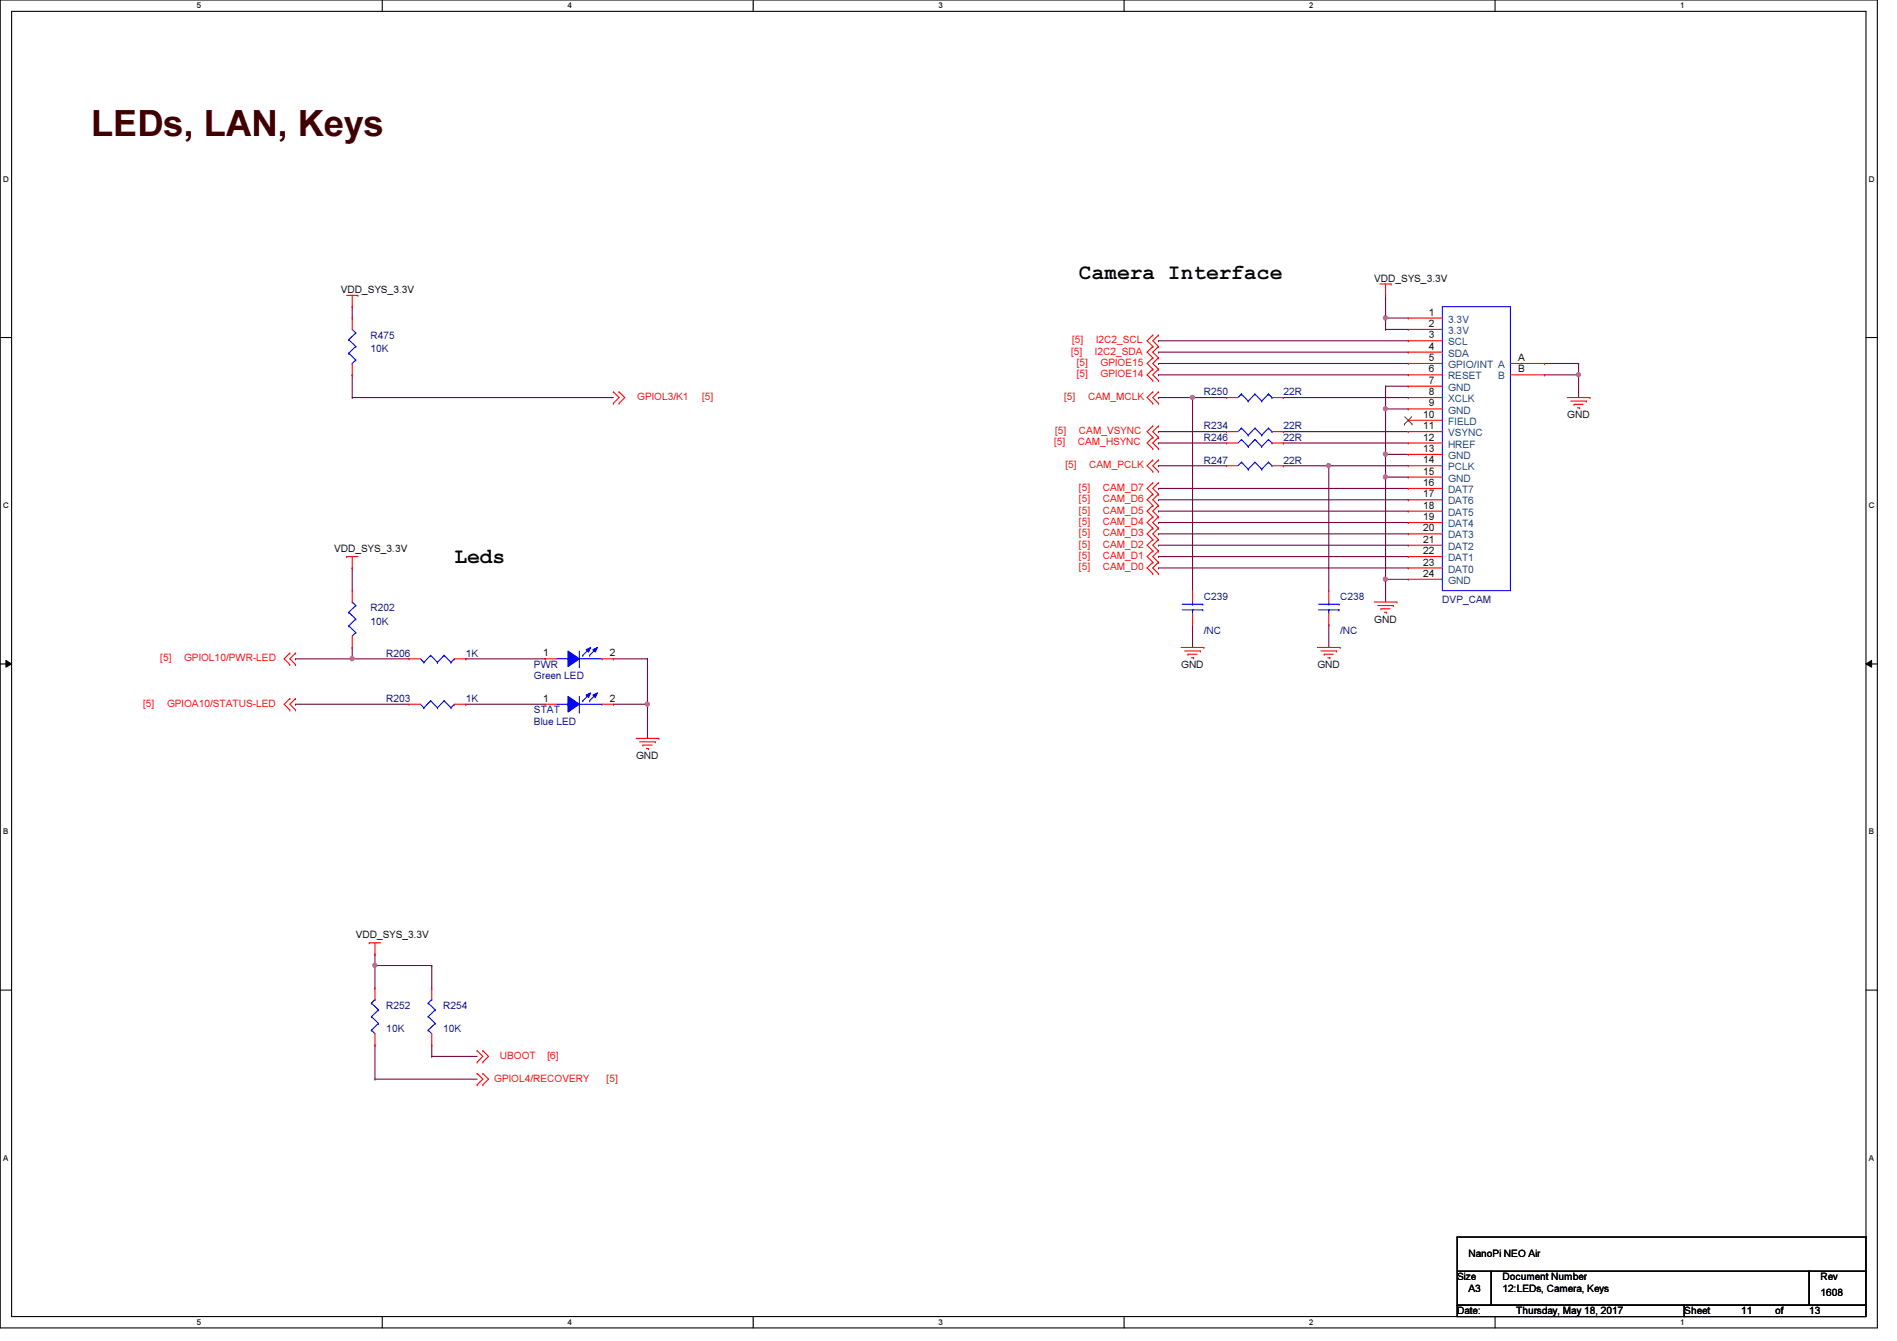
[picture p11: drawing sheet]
<svg xmlns="http://www.w3.org/2000/svg" width="297mm" height="210mm" viewBox="0 0 297 210" stroke-linecap="round" stroke-linejoin="round" font-family="sans-serif">
<path d="M0 0h294v207.9h-294zM1.8 1.8h290.4v204.3h-290.4z" fill="none" stroke="#000" stroke-width=".17"/>
<g fill="#fff">
<path d="M30.8 .2h.7v1.4h-.7z"/>
<path d="M30.8 206.2h.7v1.4h-.7z"/>
</g>
<path d="M59.9 0v1.8M59.9 206.1v1.8" fill="none" stroke="#000" stroke-width=".17"/>
<g fill="#fff">
<path d="M88.9 .2h.6v1.4h-.6z"/>
<path d="M88.9 206.2h.6v1.4h-.6z"/>
</g>
<path d="M117.9 0v1.8M117.9 206.1v1.8" fill="none" stroke="#000" stroke-width=".17"/>
<g fill="#fff">
<path d="M146.9 .2h.7v1.4h-.7z"/>
<path d="M146.9 206.2h.7v1.4h-.7z"/>
</g>
<path d="M176 0v1.8M176 206.1v1.8" fill="none" stroke="#000" stroke-width=".17"/>
<g fill="#fff">
<path d="M205 .2h.7v1.4h-.7z"/>
<path d="M205 206.2h.7v1.4h-.7z"/>
</g>
<path d="M234.1 0v1.8M234.1 206.1v1.8" fill="none" stroke="#000" stroke-width=".17"/>
<g fill="#fff">
<path d="M263.1 .2h.7v1.4h-.7z"/>
<path d="M263.1 206.2h.7v1.4h-.7z"/>
<path d="M.5 27.3h.9v1.4h-.9z"/>
<path d="M292.6 27.3h.9v1.4h-.9z"/>
<path d="M.5 78.4h.9v1.4h-.9z"/>
<path d="M292.6 78.4h.9v1.4h-.9z"/>
</g>
<path d="M0 52.8h1.8M292.2 52.8h1.8" fill="none" stroke="#000" stroke-width=".17"/>
<g fill="#fff">
<path d="M.5 129.5h.8v1.4h-.8z"/>
<path d="M292.6 129.5h.9v1.4h-.9z"/>
</g>
<path d="M0 103.9h1.8M292.2 103.9h1.8" fill="none" stroke="#000" stroke-width=".17"/>
<path d="M.9 103.4l.9 .5-.9 .5zM292.2 103.9l.9-.5v1z" fill="#000"/>
<path d="M.9 103.4l.9 .5-.9 .5zM292.2 103.9l.9-.5v1z" fill="none" stroke="#000" stroke-width=".16"/>
<g fill="#fff">
<path d="M.5 180.5h.8v1.4h-.8z"/>
<path d="M292.6 180.5h.9v1.4h-.9z"/>
</g>
<path d="M0 155h1.8M292.2 155h1.8" fill="none" stroke="#000" stroke-width=".17"/>
<g fill="none" stroke="#800040" stroke-width=".17">
<path d="M55.2 58.7h.1M55.2 48h.1M55.2 48v1.8M55.2 58.7v3.5M55.2 103.1h.1M55.2 103.1h8.8M72.9 110.2h.1M72.9 103.1h.1M72.9 110.2h12.5M72.9 103.1h12.5M96.1 103.1h.1M96.1 110.2h.1"/>
<path d="M96.1 110.2h5.3M96.1 103.1h5.3M101.4 110.2h.1M101.4 110.2v5.4"/>
</g>
<circle cx="55.1" cy="103.1" r=".32" fill="#f0f"/>
<circle cx="55.1" cy="103.1" r=".32" fill="none" stroke="#f0f" stroke-width=".17"/>
<path d="M46.3 110.2h.1M46.3 110.2h17.7M101.4 103.1h.1M101.4 103.1v7.1" fill="none" stroke="#800040" stroke-width=".17"/>
<circle cx="101.4" cy="110.2" r=".32" fill="#f0f"/>
<circle cx="101.4" cy="110.2" r=".32" fill="none" stroke="#f0f" stroke-width=".17"/>
<g fill="none" stroke="#800040" stroke-width=".17">
<path d="M58.7 151.1h.1M58.7 149.4h.1M58.7 149.4v5.3M58.7 151.1h8.9M67.6 151.1h.1M67.6 151.1v3.6M58.7 163.6h.1M58.7 168.9h.1M58.7 163.6v5.3M58.7 168.9h16M67.6 163.6h.1M67.6 165.4h.1"/>
<path d="M67.6 163.6v1.8M67.6 165.4h7.1"/>
</g>
<circle cx="58.7" cy="151.1" r=".32" fill="#f0f"/>
<circle cx="58.7" cy="151.1" r=".32" fill="none" stroke="#f0f" stroke-width=".17"/>
<g fill="none" stroke="#800040" stroke-width=".17">
<path d="M55.2 62.2h.1M55.2 62.2h40.9M201 72.9h.1M201 72.9h7.1M208.1 72.9h.1M208.1 72.9v19.6M55.2 88.9h.1M55.2 88.9v3.6M208.1 97.8h.1M208.1 97.8v3.5M46.3 103.1h.1M55.2 101.3h.1"/>
<path d="M55.2 101.3v1.8h-8.9"/>
</g>
<circle cx="208" cy="72.9" r=".32" fill="#f0f"/>
<circle cx="208" cy="72.9" r=".32" fill="none" stroke="#f0f" stroke-width=".17"/>
<g fill="none" stroke="#800040" stroke-width=".17">
<path d="M181.4 56.9h.1M181.4 56.9h39.1M241.8 58.7h.1M241.8 58.7h5.4M181.4 78.2h.1M181.4 78.2h39.1M217 71.1h.1M217 71.1h3.5M181.4 81.8h.1M181.4 80h.1M181.4 88.9h.1M181.4 87.1h.1"/>
<path d="M181.4 81.8h39.1M181.4 80h39.1M181.4 88.9h39.1M181.4 87.1h39.1"/>
</g>
<circle cx="247.2" cy="58.6" r=".32" fill="#f0f"/>
<circle cx="247.2" cy="58.6" r=".32" fill="none" stroke="#f0f" stroke-width=".17"/>
<g fill="none" stroke="#800040" stroke-width=".17">
<path d="M181.4 58.7h.1M181.4 58.7h39.1M181.4 76.5h.1M181.4 76.5h39.1M201 69.3h.1M201 67.6h.1M201 69.3h19.5M201 67.6h19.5M208.1 72.9h.1M208.1 72.9h12.4M217 60.5h.1M217 60.5v3.5"/>
<path d="M181.4 85.3h.1M181.4 83.6h.1M181.4 85.3h39.1M181.4 83.6h39.1"/>
</g>
<circle cx="216.9" cy="64" r=".32" fill="#f0f"/>
<circle cx="216.9" cy="64" r=".32" fill="none" stroke="#f0f" stroke-width=".17"/>
<path d="M181.4 55.1h.1M181.4 55.1h39.1M217 49.8h.1M217 49.8h3.5M241.8 56.9h.1M241.8 56.9h5.4M247.2 58.7h.1M247.2 56.9h.1M247.2 56.9v5.3M217 74.7h.1M217 74.7v16" fill="none" stroke="#800040" stroke-width=".17"/>
<circle cx="216.9" cy="90.7" r=".32" fill="#f0f"/>
<circle cx="216.9" cy="90.7" r=".32" fill="none" stroke="#f0f" stroke-width=".17"/>
<path d="M217 60.5h.1M217 71.1h.1M217 60.5h3.5M217 71.1v3.6" fill="none" stroke="#800040" stroke-width=".17"/>
<circle cx="216.9" cy="74.6" r=".32" fill="#f0f"/>
<circle cx="216.9" cy="74.6" r=".32" fill="none" stroke="#f0f" stroke-width=".17"/>
<circle cx="216.9" cy="71.1" r=".32" fill="#f0f"/>
<circle cx="216.9" cy="71.1" r=".32" fill="none" stroke="#f0f" stroke-width=".17"/>
<path d="M217 51.6h.1M217 49.8h.1M217 49.8v1.8M217 51.6h3.5M217 64h.1M217 74.7h.1M217 64h3.5M217 74.7h3.5M217 90.7h.1M217 90.7v3.5M217 90.7h3.5" fill="none" stroke="#800040" stroke-width=".17"/>
<circle cx="216.9" cy="49.8" r=".32" fill="#f0f"/>
<circle cx="216.9" cy="49.8" r=".32" fill="none" stroke="#f0f" stroke-width=".17"/>
<g fill="none" stroke="#800040" stroke-width=".17">
<path d="M181.4 53.3h.1M181.4 53.3h39.1M181.4 67.6h.1M181.4 72.9h.1M181.4 69.3h.1M181.4 67.6h10.7M181.4 72.9h10.7M181.4 69.3h10.7M186.7 62.2h.1M186.7 62.2h5.4M186.7 62.2v30.3M201 62.2h.1"/>
<path d="M201 62.2h19.5M217 64h.1M217 64v7.1"/>
</g>
<circle cx="186.7" cy="62.2" r=".32" fill="#f0f"/>
<circle cx="186.7" cy="62.2" r=".32" fill="none" stroke="#f0f" stroke-width=".17"/>
<path d="M217 46.2h.1M217 46.2v3.6M181.4 62.2h.1M181.4 62.2h5.3M186.7 97.8h.1M186.7 97.8v3.5" fill="none" stroke="#800040" stroke-width=".17"/>
<g fill="none" stroke="#f00" stroke-width=".17">
<path d="M54.3 46.2h1.7M55.2 48h.1M55.2 46.2v1.8M56 46.2h.1M180.5 57.8h.1M180.5 56h.1M180.5 59.6h.1M180.5 54.2h.1M180.5 52.5h.1M180.5 56l-.9 .9 .9 .9M180.5 57.8l-.9 .9 .9 .9M180.5 54.2l-.9 .9 .9 .9"/>
<path d="M180.5 52.5l-.9 .8 .9 .9M181.4 57.8h.1M181.4 56h.1M181.4 59.6h.1M181.4 54.2h.1M181.4 52.5h.1M181.4 56l-.9 .9 .9 .9M181.4 57.8l-.9 .9 .9 .9M181.4 54.2l-.9 .9 .9 .9M181.4 52.5l-.9 .8 .9 .9M216.1 44.4h1.7M217 46.2h.1"/>
<path d="M217 44.4v1.8M217.8 44.4h.1M220.5 49.8h.1M220.5 51.6h.1M220.5 53.3h.1M220.5 55.1h.1M220.5 56.9h.1M220.5 58.7h.1M220.5 49.8h5.3M220.5 51.6h5.3M220.5 53.3h5.3M220.5 55.1h5.3"/>
<path d="M220.5 56.9h5.3M220.5 58.7h5.3M236.5 56.9h5.3M236.5 58.7h5.3M241.8 56.9h.1M241.8 58.7h.1M96.1 61.3h.1M96.1 63.1h.1M96.1 61.3l.8 .9-.8 .9M96.9 61.3h.1M96.9 63.1h.1M96.9 61.3l.9 .9-.9 .9"/>
<path d="M180.5 70.2h.1M180.5 68.5h.1M180.5 63.1h.1M180.5 61.3h.1M180.5 73.8h.1M180.5 72h.1M180.5 66.7h.1M180.5 77.3h.1M180.5 75.6h.1M180.5 79.1h.1M180.5 68.5l-.9 .8 .9 .9M180.5 61.3l-.9 .9 .9 .9"/>
<path d="M180.5 72l-.9 .9 .9 .9M180.5 66.7l-.9 .9 .9 .9M180.5 75.6l-.9 .9 .9 .8M180.5 77.3l-.9 .9 .9 .9M180.5 79.1l-.9 .9 .9 .9M181.4 70.2h.1M181.4 68.5h.1M181.4 63.1h.1M181.4 61.3h.1M181.4 73.8h.1M181.4 72h.1M181.4 66.7h.1"/>
<path d="M181.4 77.3h.1M181.4 75.6h.1M181.4 79.1h.1M181.4 68.5l-.9 .8 .9 .9M181.4 61.3l-.9 .9 .9 .9M181.4 72l-.9 .9 .9 .9M181.4 66.7l-.9 .9 .9 .9M181.4 75.6l-.9 .9 .9 .8M181.4 77.3l-.9 .9 .9 .9M181.4 79.1l-.9 .9 .9 .9M192.1 69.3h.1M192.1 69.3h1.7"/>
<path d="M199.2 69.3h1.8M201 69.3h.1M220.5 60.5h.1M220.5 62.2h.1M220.5 64h.1M220.5 65.8h.1M220.5 67.6h.1M220.5 69.3h.1M220.5 71.1h.1M220.5 72.9h.1M220.5 74.7h.1M220.5 76.5h.1"/>
<path d="M220.5 78.2h.1M220.5 62.2h5.3M220.5 60.5h5.3M220.5 64h5.3M220.5 65.8h5.3M220.5 67.6h5.3M220.5 69.3h5.3M220.5 71.1h5.3M220.5 72.9h5.3M220.5 74.7h5.3M220.5 76.5h5.3M220.5 78.2h5.3"/>
<path d="M245.4 62.2h3.6M246 62.8h2.4M246.5 63.3h.1M246.5 63.3h1.4M247 63.8h.4M247.4 63.8h.1M248.4 62.8h.1M249 62.2h.1M54.3 87.1h.1M54.3 87.1h1.7M55.2 88.9h.1M55.2 87.1v1.8"/>
<path d="M180.5 88h.1M180.5 86.2h.1M180.5 89.8h.1M180.5 82.7h.1M180.5 80.9h.1M180.5 84.5h.1M180.5 86.2l-.9 .9 .9 .9M180.5 88l-.9 .9 .9 .9M180.5 80.9l-.9 .9 .9 .9M180.5 82.7l-.9 .9 .9 .9M180.5 84.5l-.9 .8 .9 .9M181.4 88h.1"/>
<path d="M181.4 86.2h.1M181.4 89.8h.1M181.4 82.7h.1M181.4 80.9h.1M181.4 84.5h.1M181.4 86.2l-.9 .9 .9 .9M181.4 88l-.9 .9 .9 .9M181.4 80.9l-.9 .9 .9 .9M181.4 82.7l-.9 .9 .9 .9M181.4 84.5l-.9 .8 .9 .9M186.7 92.5h.1M186.7 97.8h.1"/>
<path d="M186.7 92.5v1.7M186.7 96v1.8M215.2 94.2h3.5M215.7 94.8h2.5M216.2 95.3h.1M216.2 95.3h1.5M216.8 95.8h.3M217.1 95.8h.1M218.2 94.8h.1M218.7 94.2h.1M220.5 80h.1M220.5 81.8h.1"/>
<path d="M220.5 83.6h.1M220.5 85.3h.1M220.5 87.1h.1M220.5 88.9h.1M220.5 90.7h.1M220.5 87.1h5.3M220.5 80h5.3M220.5 81.8h5.3M220.5 83.6h5.3M220.5 85.3h5.3M220.5 88.9h5.3M220.5 90.7h5.3"/>
<path d="M45.4 104h.1M45.4 102.2h.1M45.4 111.1h.1M45.4 109.3h.1M45.4 102.2l-.9 .9 .9 .9M45.4 109.3l-.9 .9 .9 .9M46.3 104h.1M46.3 102.2h.1M46.3 111.1h.1M46.3 109.3h.1M46.3 102.2l-.9 .9 .9 .9M46.3 109.3l-.9 .9 .9 .9"/>
<path d="M64 103.1h.1M64 110.2h.1M64 103.1h1.8M64 110.2h1.8M71.2 103.1h1.7M71.2 110.2h1.7M72.9 103.1h.1M72.9 110.2h.1M99.6 115.6h3.6M100.2 116.1h2.4M100.7 116.6h.1M100.7 116.6h1.4"/>
<path d="M101.2 117.2h.4M101.6 117.2h.1M102.6 116.1h.1M103.2 115.6h.1M185 101.3h3.5M185.5 101.9h2.5M186 102.4h.1M186 102.4h1.4M186.6 103h.3M186.9 103h.1M188 101.9h.1M188.5 101.3h.1"/>
<path d="M206.3 101.3h3.5M206.8 101.9h2.5M207.3 102.4h.1M207.3 102.4h1.5M207.9 103h.3M208.2 103h.1M209.3 101.9h.1M209.8 101.3h.1M57.8 147.6h.1M57.8 147.6h1.8M58.7 149.4h.1M58.7 154.7h.1"/>
<path d="M58.7 147.6v1.8M58.7 154.7v1.8M58.7 163.6h.1M58.7 161.8v1.8M74.7 169.8h.1M74.7 168h.1M74.7 166.2h.1M74.7 164.5h.1M74.7 168l.9 .9-.9 .9M74.7 164.5l.9 .9-.9 .8M75.6 169.8h.1M75.6 168h.1"/>
<path d="M75.6 166.2h.1M75.6 164.5h.1M75.6 168l.9 .9-.9 .9M75.6 164.5l.9 .9-.9 .8"/>
</g>
<path d="M228.2 199h5.3v5.3h-5.3zM228.2 193.6h.1M228.2 193.6v5.4M228.2 193.6h64M233.5 199h49.8v5.3h-49.8zM283.3 199h8.9v5.3h-8.9zM292.2 193.6h.1M292.2 199h.1M292.2 193.6v5.4M228.2 204.3h35.5v1.8h-35.5zM263.7 204.3h28.5v1.8h-28.5z" fill="none" stroke="#000" stroke-width=".17"/>
<g fill="none" stroke="#00f" stroke-width=".17">
<path d="M225.8 48h10.7v44.5h-10.7zM194.4 68.8h.1M194.4 68.8l-.6 .5M194.4 68.8l1 1.1M195.4 69.9h.1M196.5 68.8h.1M196.5 68.8l-1.1 1.1M196.5 68.8l1.1 1.1M197.6 69.9h.1M198.6 68.8h.1M198.6 68.8l-1 1.1M198.6 68.8l.6 .5"/>
<path d="M199.2 69.3h.1M185.1 95.5h3.2M185.1 94.6h3.2M186.7 94.6h.1M186.7 95.5h.1M186.7 94.2v.4M186.7 95.5v.5M188.3 95.5h.1M188.3 94.6h.1M65.8 103.1l.6 .6M65.8 110.2l.6 .6M66.4 103.7h.1"/>
<path d="M66.4 110.8h.1M67.4 102.6h.1M67.4 109.7h.1M67.4 102.6l-1 1.1M67.4 102.6l1.1 1.1M67.4 109.7l-1 1.1M67.4 109.7l1.1 1.1M68.5 103.7h.1M68.5 110.8h.1M69.6 102.6h.1M69.6 109.7h.1M69.6 102.6l-1.1 1.1"/>
<path d="M69.6 102.6l1 1.1M69.6 109.7l-1.1 1.1M69.6 109.7l1 1.1M70.6 103.7h.1M70.6 110.8h.1M71.2 103.1h.1M71.2 110.2h.1M71.2 103.1l-.6 .6M71.2 110.2l-.6 .6M87.2 110.2h1.7M88.9 110.2h.1M90.7 111.5h.1"/>
<path d="M90.7 109v2.5M90.7 110.2h3.6M94.3 110.2h.1M58.2 159.1h.1M58.2 157h.1M58.2 159.1l1.1 1.1M58.2 157l1.1 1.1M58.7 156.5h.1M58.7 156.5l-.5 .5M59.3 158.1h.1M59.3 158.1l-1.1 1M58.2 161.2h.1"/>
<path d="M58.2 161.2l.5 .6M59.3 160.2h.1M59.3 160.2l-1.1 1"/>
</g>
<path d="M219.9 66.4h.1M220 65.2l1.1 1.2M221.1 65.2l-1.2 1.2M221.1 66.4h.1" fill="none" stroke="#804000" stroke-width=".16"/>
<path d="M88.9 109l1.8 1.2-1.8 1.3z" fill-rule="evenodd" fill="#00f"/>
<path d="M88.9 109l1.8 1.2-1.8 1.3z" fill="none" stroke="#00f" stroke-width=".17"/>
<path d="M92.8 108.8l.8-.3-.4 .7z" fill-rule="evenodd" fill="#00f"/>
<path d="M92.8 108.8l.8-.3-.4 .7z" fill="none" stroke="#00f" stroke-width=".17"/>
<path d="M91.8 108.8l.7-.3-.3 .7z" fill-rule="evenodd" fill="#00f"/>
<g fill="none" stroke="#00f" stroke-width=".17">
<path d="M54.6 53.2h.1M54.6 55.3h.1M54.6 53.2l1.1 1M54.6 55.3l1.1 1M55.2 56.9h.1M55.2 51.6l.5 .5M55.7 52.1h.1M55.7 54.2h.1M55.7 56.3h.1M55.7 52.1l-1.1 1.1M55.7 54.2l-1.1 1.1M55.7 56.3l-.5 .6"/>
<path d="M194.4 61.7h.1M194.4 72.3h.1M194.4 61.7l-.6 .5M194.4 61.7l1 1.1M194.4 72.3l-.6 .6M194.4 72.3l1 1.1M195.4 62.8h.1M195.4 73.4h.1M196.5 61.7h.1M196.5 72.3h.1M196.5 61.7l-1.1 1.1M196.5 61.7l1.1 1.1"/>
<path d="M196.5 72.3l-1.1 1.1M196.5 72.3l1.1 1.1M197.6 62.8h.1M197.6 73.4h.1M198.6 61.7h.1M198.6 72.3h.1M198.6 61.7l-1 1.1M198.6 61.7l.6 .5M198.6 72.3l-1 1.1M198.6 72.3l.6 .6M199.2 62.2h.1M199.2 72.9h.1"/>
<path d="M54.6 98h.1M54.6 95.8h.1M54.6 98l1.1 1M54.6 95.8l1.1 1.1M55.2 94.2h.1M55.2 94.2l.5 .6M55.7 99h.1M55.7 96.9h.1M55.7 94.8h.1M55.7 99l-.5 .6M55.7 96.9l-1.1 1.1M55.7 94.8l-1.1 1"/>
<path d="M206.5 95.5h3.2M206.5 94.6h3.2M208.1 94.6h.1M208.1 95.5h.1M208.1 94.2v.4M208.1 95.5v.5M209.7 95.5h.1M209.7 94.6h.1M87.2 103.1h1.7M88.9 103.1h.1M90.7 104.4h.1M90.7 101.9v2.5"/>
<path d="M90.7 103.1h3.6M91.3 109.7h.1M91.8 108.8l.7-.3-.3 .7zM92.3 109.7h.1M92.3 108.6l-1 1.1M93.4 108.6l-1.1 1.1M94.3 103.1h.1M67.1 159.1h.1M67.1 157h.1M67.1 159.1l1.1 1.1M67.1 157l1.1 1.1M67.6 156.5h.1"/>
<path d="M67.6 156.5l-.5 .5M68.2 158.1h.1M68.2 158.1l-1.1 1M67.1 161.2h.1M67.1 161.2l.5 .6M68.2 160.2h.1M68.2 160.2l-1.1 1"/>
</g>
<g fill="none" stroke="#f00" stroke-width=".17">
<path d="M55.2 49.8h.1M55.2 58.7h.1M55.2 49.8v1.8M55.2 56.9v1.8M192.1 62.2h.1M192.1 72.9h.1M192.1 62.2h1.7M192.1 72.9h1.7M199.2 62.2h1.8M199.2 72.9h1.8M201 62.2h.1M201 72.9h.1"/>
<path d="M55.2 92.5h.1M55.2 92.5v1.7M55.2 99.6v1.7M208.1 92.5h.1M208.1 97.8h.1M208.1 92.5v1.7M208.1 96v1.8M55.2 101.3h.1M85.4 110.2h.1M85.4 110.2h1.8M94.3 110.2h1.8M96.1 110.2h.1"/>
<path d="M67.6 154.7h.1M67.6 154.7v1.8M67.6 163.6h.1M67.6 161.8v1.8"/>
</g>
<path d="M88.9 101.9l1.8 1.2-1.8 1.3z" fill-rule="evenodd" fill="#00f"/>
<path d="M88.9 101.9l1.8 1.2-1.8 1.3z" fill="none" stroke="#00f" stroke-width=".17"/>
<path d="M92.8 101.7l.8-.4-.4 .8z" fill-rule="evenodd" fill="#00f"/>
<path d="M92.8 101.7l.8-.4-.4 .8z" fill="none" stroke="#00f" stroke-width=".17"/>
<path d="M91.8 101.7l.7-.4-.3 .8z" fill-rule="evenodd" fill="#00f"/>
<g fill="none" stroke="#00f" stroke-width=".17">
<path d="M194.4 67h.1M194.4 67l-.6 .6M194.4 67l1 1.1M195.4 68.1h.1M196.5 67h.1M196.5 67l-1.1 1.1M196.5 67l1.1 1.1M197.6 68.1h.1M198.6 67h.1M198.6 67l-1 1.1M198.6 67l.6 .6M199.2 67.6h.1"/>
<path d="M91.3 102.6h.1M91.8 101.7l.7-.4-.3 .8zM92.3 102.6h.1M92.3 101.5l-1 1.1M93.4 101.5l-1.1 1.1"/>
</g>
<path d="M192.1 67.6h.1M192.1 67.6h1.7M199.2 67.6h1.8M201 67.6h.1M85.4 103.1h.1M85.4 103.1h1.8M94.3 103.1h1.8M96.1 103.1h.1" fill="none" stroke="#f00" stroke-width=".17"/>
<circle cx="55.1" cy="103.1" r=".32" fill="#f0f"/>
<circle cx="55.1" cy="103.1" r=".32" fill="none" stroke="#f0f" stroke-width=".17"/>
<circle cx="101.4" cy="110.2" r=".32" fill="#f0f"/>
<circle cx="101.4" cy="110.2" r=".32" fill="none" stroke="#f0f" stroke-width=".17"/>
<circle cx="58.7" cy="151.1" r=".32" fill="#f0f"/>
<circle cx="58.7" cy="151.1" r=".32" fill="none" stroke="#f0f" stroke-width=".17"/>
<circle cx="208" cy="72.9" r=".32" fill="#f0f"/>
<circle cx="208" cy="72.9" r=".32" fill="none" stroke="#f0f" stroke-width=".17"/>
<circle cx="247.2" cy="58.6" r=".32" fill="#f0f"/>
<circle cx="247.2" cy="58.6" r=".32" fill="none" stroke="#f0f" stroke-width=".17"/>
<circle cx="216.9" cy="64" r=".32" fill="#f0f"/>
<circle cx="216.9" cy="64" r=".32" fill="none" stroke="#f0f" stroke-width=".17"/>
<circle cx="216.9" cy="90.7" r=".32" fill="#f0f"/>
<circle cx="216.9" cy="90.7" r=".32" fill="none" stroke="#f0f" stroke-width=".17"/>
<circle cx="216.9" cy="74.6" r=".32" fill="#f0f"/>
<circle cx="216.9" cy="74.6" r=".32" fill="none" stroke="#f0f" stroke-width=".17"/>
<circle cx="216.9" cy="71.1" r=".32" fill="#f0f"/>
<circle cx="216.9" cy="71.1" r=".32" fill="none" stroke="#f0f" stroke-width=".17"/>
<circle cx="216.9" cy="49.8" r=".32" fill="#f0f"/>
<circle cx="216.9" cy="49.8" r=".32" fill="none" stroke="#f0f" stroke-width=".17"/>
<circle cx="186.7" cy="62.2" r=".32" fill="#f0f"/>
<circle cx="186.7" cy="62.2" r=".32" fill="none" stroke="#f0f" stroke-width=".17"/>
<text font-size="5.7" fill="#400000" x="14.3" y="21.3">LEDs, LAN, Keys</text>
<g font-size="3.3">
<text x="168.9" y="43.6">Camera Interface</text>
<text x="71.2" y="88.1">Leds</text>
</g>
<g font-size="1.6">
<text x="53.4" y="45.9">VDD_SYS_3.3V</text>
<text x="215.2" y="44.1">VDD_SYS_3.3V</text>
<text x="223.7" y="49.4">1</text>
<text x="223.7" y="51.2">2</text>
<text x="223.7" y="53">3</text>
<text x="223.7" y="54.7">4</text>
<text x="223.7" y="56.5">5</text>
<text x="223.7" y="58.3">6</text>
<text x="237.7" y="56.5">A</text>
<text x="237.7" y="58.3">B</text>
<text x="222.8" y="65.4">10</text>
<text x="223.7" y="60.1">7</text>
<text x="223.7" y="61.8">8</text>
<text x="223.7" y="63.6">9</text>
<text x="245.4" y="65.4">GND</text>
<text x="222.8" y="67.2">11</text>
<text x="222.8" y="69">12</text>
<text x="222.8" y="70.7">13</text>
<text x="222.8" y="72.5">14</text>
<text x="222.8" y="74.3">15</text>
<text x="222.8" y="76.1">16</text>
<text x="222.8" y="77.9">17</text>
<text x="222.8" y="79.6">18</text>
<text x="222.8" y="81.4">19</text>
<text x="222.8" y="83.2">20</text>
<text x="52.3" y="86.4">VDD_SYS_3.3V</text>
<text x="222.8" y="85">21</text>
<text x="222.8" y="86.7">22</text>
<text x="222.8" y="88.5">23</text>
<text x="222.8" y="90.3">24</text>
<text x="215.2" y="97.5">GND</text>
<text x="85" y="102.7">1</text>
<text x="95.5" y="102.7">2</text>
<text x="185" y="104.6">GND</text>
<text x="206.3" y="104.6">GND</text>
<text x="85" y="109.9">1</text>
<text x="95.5" y="109.9">2</text>
<text x="99.6" y="118.8">GND</text>
<text x="55.7" y="146.9">VDD_SYS_3.3V</text>
<text x="230" y="196.7">NanoPi NEO Air</text>
<text x="228.2" y="200.4">Size</text>
<text x="230" y="202.2">A3</text>
<text x="235.3" y="202.2">12:LEDs, Camera, Keys</text>
<text x="235.3" y="200.4">Document Number</text>
<text x="285.1" y="202.9">1608</text>
<text x="285.1" y="200.4">Rev</text>
<text x="228.2" y="205.7">Date:</text>
<text x="237.4" y="205.7">Thursday, May 18, 2017</text>
<text x="263.7" y="205.7">Sheet</text>
<text x="272.6" y="205.7">11</text>
<text x="278" y="205.7">of</text>
<text x="283.3" y="205.7">13</text>
</g>
<g font-size="1.6" fill="#000080">
<text x="58" y="53">R475</text>
<text x="58" y="55.1">10K</text>
<text x="188.5" y="61.9">R250</text>
<text x="201" y="61.9">22R</text>
<text x="188.5" y="69">R246</text>
<text x="188.5" y="67.2">R234</text>
<text x="201" y="69">22R</text>
<text x="201" y="67.2">22R</text>
<text x="188.5" y="72.6">R247</text>
<text x="201" y="72.6">22R</text>
<text x="58" y="95.7">R202</text>
<text x="188.5" y="93.9">C239</text>
<text x="209.8" y="93.9">C238</text>
<text x="225.8" y="94.4">DVP_CAM</text>
<text x="58" y="97.8">10K</text>
<text x="188.5" y="99.2">/NC</text>
<text x="209.8" y="99.2">/NC</text>
<text x="60.5" y="102.8">R206</text>
<text x="72.9" y="102.8">1K</text>
<text x="83.6" y="104.6">PWR</text>
<text x="83.6" y="106.3">Green LED</text>
<text x="60.5" y="109.9">R203</text>
<text x="72.9" y="109.9">1K</text>
<text x="83.6" y="111.7">STAT</text>
<text x="83.6" y="113.5">Blue LED</text>
<text x="60.5" y="157.9">R252</text>
<text x="60.5" y="161.5">10K</text>
<text x="69.4" y="157.9">R254</text>
<text x="69.4" y="161.5">10K</text>
</g>
<g font-size="1.6" fill="#f00">
<text x="167.9" y="53.7">[5]</text>
<text x="171.6" y="53.7">I2C2_SCL</text>
<text x="167.7" y="55.5">[5]</text>
<text x="168.6" y="57.3">[5]</text>
<text x="168.6" y="59.1">[5]</text>
<text x="171.4" y="55.5">I2C2_SDA</text>
<text x="172.3" y="57.3">GPIOE15</text>
<text x="172.3" y="59.1">GPIOE14</text>
<text x="99.8" y="62.6">GPIOL3/K1</text>
<text x="109.9" y="62.6">[5]</text>
<text x="166.6" y="62.6">[5]</text>
<text x="170.4" y="62.6">CAM_MCLK</text>
<text x="165.1" y="69.7">[5]</text>
<text x="165.2" y="67.9">[5]</text>
<text x="168.8" y="69.7">CAM_HSYNC</text>
<text x="168.9" y="67.9">CAM_VSYNC</text>
<text x="166.8" y="73.3">[5]</text>
<text x="168.9" y="76.8">[5]</text>
<text x="170.6" y="73.3">CAM_PCLK</text>
<text x="172.7" y="76.8">CAM_D7</text>
<text x="168.9" y="82.2">[5]</text>
<text x="168.9" y="83.9">[5]</text>
<text x="168.9" y="78.6">[5]</text>
<text x="168.9" y="80.4">[5]</text>
<text x="172.7" y="82.2">CAM_D4</text>
<text x="172.7" y="83.9">CAM_D3</text>
<text x="172.7" y="78.6">CAM_D6</text>
<text x="172.7" y="80.4">CAM_D5</text>
<text x="168.9" y="87.5">[5]</text>
<text x="168.9" y="89.3">[5]</text>
<text x="168.9" y="85.7">[5]</text>
<text x="172.7" y="87.5">CAM_D1</text>
<text x="172.7" y="89.3">CAM_D0</text>
<text x="172.7" y="85.7">CAM_D2</text>
<text x="25.1" y="103.5">[5]</text>
<text x="28.8" y="103.5">GPIOL10/PWR-LED</text>
<text x="22.4" y="110.6">[5]</text>
<text x="26.2" y="110.6">GPIOA10/STATUS-LED</text>
<text x="78.3" y="165.7">UBOOT</text>
<text x="85.7" y="165.7">[6]</text>
<text x="77.4" y="169.3">GPIOL4/RECOVERY</text>
<text x="95" y="169.3">[5]</text>
</g>
<g font-size="1.6" fill="#004080">
<text x="226.7" y="50.5">3.3V</text>
<text x="226.7" y="52.3">3.3V</text>
<text x="226.7" y="54.1">SCL</text>
<text x="226.7" y="55.8">SDA</text>
<text x="226.7" y="57.6">GPIO/INT A</text>
<text x="226.7" y="59.4">RESET</text>
<text x="234.6" y="59.4">B</text>
<text x="226.7" y="61.2">GND</text>
<text x="226.7" y="62.9">XCLK</text>
<text x="226.7" y="64.7">GND</text>
<text x="226.7" y="66.5">FIELD</text>
<text x="226.7" y="68.3">VSYNC</text>
<text x="226.7" y="70.1">HREF</text>
<text x="226.7" y="71.8">GND</text>
<text x="226.7" y="73.6">PCLK</text>
<text x="226.7" y="75.4">GND</text>
<text x="226.7" y="77.2">DAT7</text>
<text x="226.7" y="79">DAT6</text>
<text x="226.7" y="80.7">DAT5</text>
<text x="226.7" y="82.5">DAT4</text>
<text x="226.7" y="84.3">DAT3</text>
<text x="226.7" y="86.1">DAT2</text>
<text x="226.7" y="87.8">DAT1</text>
<text x="226.7" y="89.6">DAT0</text>
<text x="226.7" y="91.4">GND</text>
</g>
<g font-size="1.3">
<text x="30.8" y="1.3">5</text>
<text x="88.9" y="1.3">4</text>
<text x="146.9" y="1.3">3</text>
<text x="205" y="1.3">2</text>
<text x="263.1" y="1.3">1</text>
<text x=".5" y="28.4">D</text>
<text x="292.6" y="28.4">D</text>
<text x=".5" y="79.5">C</text>
<text x="292.6" y="79.5">C</text>
<text x=".5" y="130.6">B</text>
<text x="292.6" y="130.6">B</text>
<text x=".5" y="181.7">A</text>
<text x="292.6" y="181.7">A</text>
<text x="30.8" y="207.4">5</text>
<text x="88.9" y="207.4">4</text>
<text x="146.9" y="207.4">3</text>
<text x="205" y="207.4">2</text>
<text x="263.1" y="207.4">1</text>
</g>
</svg>
